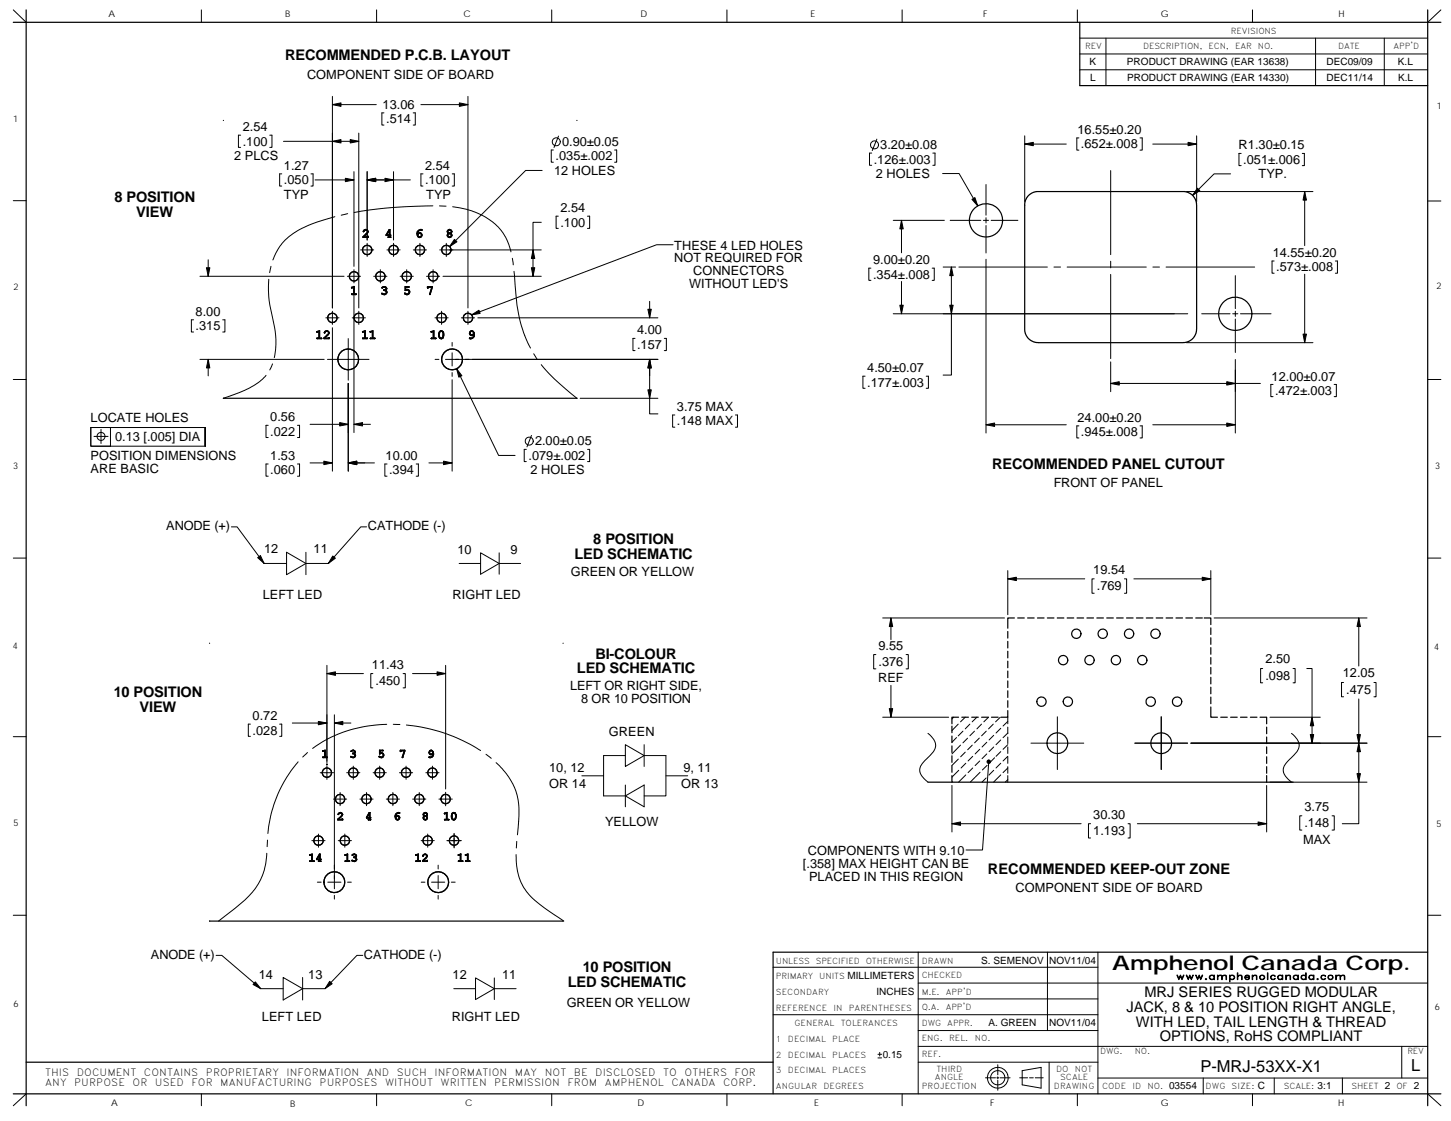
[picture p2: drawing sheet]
<svg xmlns="http://www.w3.org/2000/svg" width="279mm" height="216mm" viewBox="0 0 279 216" stroke-linecap="round" stroke-linejoin="round" font-family="sans-serif">
<g fill="none" stroke="#000" stroke-width=".19">
<path d="M2.6 1.9l2.4 2.4M38.8 1.9v2.4M64 18.6v40.7M72.5 1.9v2.4M90.1 18.6v40.7M106.2 1.9v2.4M140 1.9v2.4M173.7 1.9v2.4M207.5 1.9v2.4M207.9 13.4h67M207.9 10.4h67M207.9 7.3h67"/>
<path d="M213 7.3v9.2M241.2 1.9v2.4M253.3 7.3v9.2M266.6 7.3v9.2M277.5 1.9l-2.6 2.4M2.6 38.7h2.4M46.3 26h-.4v2.4h.4M51.9 26h.5v2.4h-.5M54.3 33.5h-.5v2.3h.5M54.6 27.2h14.5M59.9 33.5h.4v2.3h-.4M60.7 34.6h7.5"/>
<path d="M64 20.2h8.5M68.2 33.1v18.2M69.1 25.6v33.7M70.7 33.1v13.1M73.9 21.7h-.4v2.4h.4M75.8 33.1v13.1M79 34.6h-8.3h3.2M79.6 21.7h.4v2.4h-.4M81 20.2h9.1M81.4 33.5h-.4v2.3h.4M83.4 39.6a85.5 85.5 0 0 0-15.2 1.3M84.6 39.6l1.3 .1"/>
<path d="M87.1 33.5h.4v2.3h-.4M87.2 39.8a13 13 0 0 1 9.8 5.3l.8 1.5 .6 1.9M104.4 32.8h-3.2l-14.6 14.7M106.6 28.9h-.4v2.3h.4M107.5 26.2l-.8 2.2M118.3 28.9h.4v2.3h-.4M167.9 29.5h-.5v2.3h.5M168.8 26.8l-.8 2.2M179.6 29.5h.4v2.3h-.4M181.5 33.4h3.2l3.6 6.3M189.9 35.5v5.9M197.3 26.2v12.7"/>
<path d="M197.3 27.7h8M207.8 26.6h-.5v2.3h.5M213.9 32.9v16.1M219.5 26.6h.4v2.3h-.4M222 27.7h8.4M228.5 36.9h24.3M230.4 26.2v12.7M237 33.5h-3.2l-4.2 4.1M239 29.5h-.4v2.4h.4M250.8 29.5h.4v2.4h-.4M251.2 36.9v10.4M274.9 38.7h2.6"/>
<path d="M38.5 53.2h27.8M40.1 50v3.2M51.8 53.8l-.1 2.9a30 30 0 0 0 1.1 6 14.8 14.8 0 0 1 0 6.2M52.2 51.3l-.3 1.2M64 59.9v2.6M64.5 41.7a22.7 22.7 0 0 0-8.7 3.7 9.9 9.9 0 0 0-3.3 4.7M66.9 53.2h2.5M67 41.1l-1.3 .3M68.2 55.1v28.2M68.2 51.9v2.6M69.1 59.9v2.6M69.4 48.1h2.6"/>
<path d="M70.7 46.9v2.5M72 53.2h2.5M73.2 51.9v2.6M74.5 48.1h2.5M75.8 46.9v2.5M77 53.2h2.6M78.3 51.9v2.6M79.6 48.1h2.5M80.9 46.9v2.5M82.1 53.2h2.6M83.4 51.9v2.6M85 59.9v2.6"/>
<path d="M85.3 53.2h18.9M85.9 46.9v2.5M90.1 59.9v2.6M98.7 49.7l.1 1.3M99 52.3a44.8 44.8 0 0 0 1.3 10.1l.9 2.7 1 1.9M104.2 48.1h-19.5M104.2 42.8h-1.6v10.4M107.5 41.6h-.4v2.4h.4M113.1 41.6h.4v2.4h-.4M125.1 58v3.2M129.6 47.1h-3.2l-35.6 13.5M167.7 51.6h-.4v2.4h.4"/>
<path d="M172 42.4h9.8M173.6 42.4v6.3M173.6 54.2v6.2M179.5 51.6h.4v2.4h-.4M181.6 51.4h2.4M183 42.4h5.9M183.2 51.4v20.8h-1.6M184.6 51.4h17.1M189.4 42.4h1M189.9 41.9v1M189.9 43.4v5.3M189.9 49.9v33.5"/>
<path d="M190.9 42.4h5.1M202.9 51.4h1.3M205.5 51.4h15.2M213.9 50.3v1.3M213.9 52.9v16.2M222 51.4h1.3M224.5 51.4h17.1M237.9 53.1v6.3M237.9 59.9v1M245.3 50.3h-.4v2.3h.4M251.2 52.8v13.2M257.1 50.3h.4v2.3h-.4"/>
<path d="M2.6 73.1h2.4M37.3 61.6h-.4v2.3h.4M38.5 69.2h23.9M40.1 69.2v3.2M42.9 61.6h.4v2.3h-.4M51.2 72.3v.1a11.1 11.1 0 0 1-4.1 2.8l-4.1 1.5M52.5 70.1l-.6 1.1M62.7 61.2h2.6M63.1 69.2h8M64 63.1v27.6M67.1 73.9v16.8M67.1 65.2v8"/>
<path d="M67.8 61.2h2.6M83.8 61.2h2.5M83.8 69.2h.7M87.1 73.1v17.6M87.1 66v.7M87.1 67.9v2.6M87.1 71.8v.7M87.9 71l8.1 16.7h3.2M88.8 61.2h2.6M92 61.2h34.7M102.8 68.1l.6 1.1M104.2 70.2l.2 .2a40.2 40.2 0 0 0 6.7 6.3"/>
<path d="M111.7 76.7h15M122.3 65.2h-.4v2.3h.4M125.1 69.2v10.5h1.6M126.7 69.2h-40.9M127.9 65.2h.4v2.3h-.4M129.9 79.9h-.4v2.4h.4M141.6 79.9h.4v2.4h-.4M166.6 72.5h-.4v2.3h.4M172 60.4h56.7M178.4 72.5h.4v2.3h-.4M213.9 73.9h28.8M213.9 69.7v5.7"/>
<path d="M228.5 66h24.3M231.4 60.4h5.5M237.4 60.4h1M237.9 61.4v6.5M237.9 69.2v14.2M238.9 60.4h5.9M245.1 74h-.4v2.4h.4M256.9 74h.4v2.4h-.4M274.9 73.1h2.6M17.5 82.3h22v3.6h-22zM17.5 82.3v3.6h3.8v-3.6M18.1 84.1h2.7"/>
<path d="M19.5 82.7v2.7M51.6 81.9h-.4v2.4h.4M51.6 89.4h-.4v2.3h.4M57.3 81.9h.4v2.4h-.4M57.3 89.4h.4v2.3h-.4M59.7 81.7h7.4M59.7 89.2h4.3M67.1 89.2h5M68.2 81.7h3.1M74.5 89.4h-.4v2.3h.4M80.1 89.4h.5v2.3h-.5M82.6 89.2h4.5"/>
<path d="M101.3 86.6h-.4v2.3h.4M102.3 83.9l-.8 2.2M113.1 86.6h.4v2.3h-.4M189.9 81.8h15.4M207.8 82h-.5v2.3h.5M219.5 82h.4v2.3h-.4M222 81.8h15.9M2.6 107.5h2.4M44.6 101.5h1.1l5.2 7h4.3M58.9 106.4v4.3M70.6 101.5h-1.1l-6.3 7h-4.3l-3.7 2.2v-4.3l3.7 2.1M88.4 108.5h4.1"/>
<path d="M96.1 108.5l-3.6-2v4.1l3.6-2.1h4.1M96.1 106.5v4.1M170 119h23.4M171.6 119v4.2M194.1 109.9v8.5M194.1 111.5h14.8M210.7 111.5h-.4v2.8h.4M216.5 111.5h.4v2.8h-.4M218.3 111.5h14.9M233.2 109.9v8.5M233.8 119h29.4M261.6 119v9.3"/>
<path d="M274.9 107.5h2.6M48.2 139.5h-.4v2.3h.4M53.8 139.5h.5v2.3h-.5M56.3 139.3h6.6M62.9 128.1v18.8M62.9 129.7h7.1M64.4 137.7v33.5M64.4 139.3h3.2M71.8 129.7h-.4v2.8h.4M74.5 139.5a24.6 24.6 0 0 0-14.3 4.6M75.7 139.5h1.3M77.6 129.7h.4v2.8h-.4"/>
<path d="M78.3 139.6a32 32 0 0 1 14.2 4.9M79.4 129.7h6.4M85.8 128.1v23.9M168.7 126.1h-.5v2.7h.5M170 138.1h12.7M171.6 132v6.1M174.5 126.1h.4v2.7h-.4M183.6 138.1l-.3 .4M184.5 139.5l-1.2 1.2M185.9 138.1l-.9 .9M186.8 139.5l-.9 .9M188.1 138.1l-.9 .9"/>
<path d="M189 139.5l-.9 .9M190.4 138.1l-1 .9M191.3 139.5l-.9 .9M192.6 138.1l-.9 .9M194.1 138.1v1.3M194.1 138.9l-1 .9M203.6 138v10.2M223.6 138v10.2M243.1 128.8h-.4v2.7h.4M244.5 138.1h9.7M249 128.8h.4v2.7h-.4M251.6 128.8h1v14.3"/>
<path d="M258.7 131.4h-.4v2.8h.4M261.6 134.6v24h-3.1M264.6 131.4h.4v2.8h-.4M2.6 141.9h2.4M57.4 146.7a24.4 24.4 0 0 0-5.4 11l-.4 2.8M59.2 144.9l-.9 .9M61.7 148.8h2.5M62.9 147.2h.1M62.9 147.2l.1 .1M62.9 147.2v.1M62.9 147.5v2.6M63 147.2l-.1 .1"/>
<path d="M64.2 153.9h2.6M65.5 152.6v2.6M66.8 148.8h2.5M68 147.6v2.5M69.3 153.9h2.5M70.6 152.6v2.6M71.8 148.8h2.6M73.1 147.6v2.5M74.4 153.9h2.5M75.6 152.6v2.6M76.9 148.8h2.6M78.2 147.6v2.5"/>
<path d="M79.5 153.9h2.5M80.7 152.6v2.6M82 148.8h2.5M83.3 147.6v2.5M84.5 153.9h2.6M85.8 152.6v2.6M93.6 145.3l1 .7M95.5 146.9a12 12 0 0 1 4.4 10.2l-.3 3.7M112 149.4h4.2M120.4 151.2v4.2M120.4 153.3l3.6-2.1v4.2zM120.4 145.5h-4.2v7.8h4.2"/>
<path d="M124 145.5l-3.6-2.1v4.2l3.6-2.1h4.2v7.8h-4.2M124 143.4v4.2M128.2 149.4h4.2M178.7 141.2a2.88 2.88 0 0 1 1.5 2.5l-.2 .6-.4 .7-1.8 1.8a1.89 1.89 0 0 0-.7 1.9 3.4 3.4 0 0 0 1.6 1.9M183.3 151.3v8.9M183.3 158.6h24.9M184.2 142l-.9 1M184.5 146.2l-1.2 1.2M184.6 148.4l-1.3 1.3M185 143.5l-1.7 1.7M185.4 140.8l-.9 .9M185.9 144.9l-.9 .9"/>
<path d="M186 149.2l-1.4 1.4M186 147l-.9 .9M186.3 142.2l-.9 .9M187.2 143.5l-.9 .9M187.3 147.9l-.9 .9M187.3 145.7l-.9 .9M187.6 140.8l-.8 .9M187.7 149.7l-.9 .9M188.6 142.2l-.9 .9M188.7 146.6l-.9 .8M188.7 144.3l-.9 .9M188.7 148.7l-.9 .9"/>
<path d="M189.9 149.8l-.8 .8M189.9 140.8l-.9 .9M190 145.2l-.9 .9M190 143l-.9 .9M190.1 147.4l-.9 .9M190.4 146.7l-1.2 17h-3.2M191.3 148.4l-.9 .9M191.3 143.9l-.8 .9M191.3 141.6l-.8 .9M191.5 145.9l-.9 1M192.7 149.2l-1.4 1.4M192.7 144.8l-.9 .9"/>
<path d="M192.7 147l-.9 .9M192.7 142.5l-.9 .9M192.7 140.3l-.9 .9M194.1 149.4v1.2M194.1 140v1.3M194.1 141.9v1.3M194.1 143.8v1.3M194.1 145.8v1.2M194.1 147.7v1.2M194.1 147.9l-1 .9M194.1 150.2l-.5 .4M194.1 143.4l-1 .9"/>
<path d="M194.1 145.7l-1 .9M194.1 141.2l-1 .9M198.5 143.1h10.2M210 158.6h-.4v2.8h.4M217.2 158.6h.4v2.8h-.4M218.5 143.1h10.2M219 158.6h24.9M229.3 143.1h33.9M243.9 151.3v8.9M244.5 150.6h18.7M248.7 141.2a2.89 2.89 0 0 1 1.5 2.4 3.4 3.4 0 0 1-1.6 2.4 3.6 3.6 0 0 0-1.5 2v.5a3.1 3.1 0 0 0 1.6 2.1M250.7 157.1h-.4v2.8h.4"/>
<path d="M256.5 157.1h.4v2.8h-.4M274.9 141.9h2.6M2.6 176.3h2.4M51.4 164.3a12 12 0 0 1-4.5 9.3l-4.8 3.8M51.5 161.8l-.1 1.3M60 161.9h2.6M61.1 169.9h.7M61.3 160.6v2.6M63.1 169.9h2.6M64.4 172.4v.8M65.1 161.9h2.6M66.4 160.6v2.6"/>
<path d="M66.9 169.9h.7M81.1 161.9h2.5M81.1 169.9h.7M82.4 160.6v2.6M83.1 169.9h2.5M84.4 166.6v.8M84.4 168.6v2.6M84.4 172.4v.8M86 161.9h2.8M86.9 169.9h.8M87.4 160.5v2.8M99.4 164.6a10.4 10.4 0 0 0 3.6 8.8l1.9 1.5 3.7 2.5"/>
<path d="M99.5 162.1l-.1 1.2M274.9 176.3h2.6M41.6 184h1.1l7.5 6.4h4.3M58.3 188.3v4.3M69.8 184h-1.1l-6.1 6.4h-4.3l-3.8 2.2v-4.3l3.8 2.1M87.4 190.4h4.2M95.2 190.4l-3.6-2.1v4.2l3.6-2.1h4.2M95.2 188.3v4.2M148.9 195.4h62.5M148.9 186.3h62.5M176.8 198.5h34.6M176.8 189.3h98.1"/>
<path d="M176.8 192.4h34.6M176.8 183.4v27.3M201.7 183.4v15.1M211.4 183.4v27.3M5 210.7l-2.4 2.3M38.8 210.7v2.3M72.5 210.7v2.3M106.2 210.7v2.3M140 210.7v2.3M169.1 203.8h.7M169.1 203.1h.7M169.4 202.7v.7"/>
<path d="M173.7 210.7v2.3M176.8 201.5h98.1M176.8 204.6h34.6M189.8 207.6h1.9M191.9 207.6h.4M192.1 208v2M192.1 205.1v1.9M192.1 207.4v.4M192.6 207.6h1.9M196.3 207.6h1.6M196.8 206.2l3.7-.6v4l-3.7-.7zM198.2 207.6h.8"/>
<path d="M199.3 207.6h1.6M202 204.6v6.1M207.5 210.7v2.3M211.4 207.6h63.5M231.7 207.6v3.1M241.2 210.7v2.3M245.4 207.6v3.1M258.5 207.6v3.1M269.9 201.5v6.1M274.9 210.7l2.6 2.3"/>
<circle cx="107.1" cy="27.3" r=".77"/>
<circle cx="168.4" cy="27.9" r=".77"/>
<circle cx="19.5" cy="84.1" r=".78"/>
<circle cx="101.9" cy="85" r=".77"/>
<circle cx="192.1" cy="207.6" r="1.38"/>
<circle cx="192.1" cy="207.6" r="2"/>
</g>
<g fill="none" stroke="#000" stroke-width=".23">
<path d="M2.6 4.3h274.9M5 1.9v211.1M207.9 4.3v12.2h67M274.9 1.9v211.1M43 23.2h.1M111.1 23.2h.1M197.9 37.8l.6-.5 1.1-.4h28.5l.7 .2 .7 .4 .7 1 .2 1v23.9l-.1 .8-.5 .8-1 .8-1 .2h-28.2l-.7-.2-.7-.4-.5-.6-.4-1.1v-24.5l.2-.7zM67.7 55.4h.1M67.7 55.4v.1M67.7 56.7h.9M67.7 56.7h.1M67.7 55.4l.5-.2v1.4h.3"/>
<path d="M67.8 55.4h-.1M67.8 55.4l.3-.1v1.3M67.8 55.4l-.1 .1M68.1 55.3l-.4 .2M68.1 55.3h.1M68.1 55.3v1.3M68.1 56.6l-.4 .1M68.2 55.2h.1M68.2 55.2l-.5 .2M68.2 56.6l.4 .1M68.2 56.6h.1M68.2 55.2v1.4"/>
<path d="M68.5 56.6v.1M68.5 56.6h.1M68.6 56.7h-.1M68.6 56.7h.1M69.9 45.6h.1M69.9 45.6v.1h1M70 44.6h.1M70 45.6h.8M70 45.6h.1M70 44.6l.1-.3 .3-.1 .4 .1 .1 .3-.3 .5M70.4 44.2l-.3 .1-.1 .3M70.4 44.2l.4 .1 .1 .3"/>
<path d="M70.4 44.3h.1M70.4 44.2h.1M70.4 44.3l-.4 .3M70.4 44.3l.3 .1 .1 .2M70.5 45l-.6 .7h1M70.5 45h.1M70.6 45.1h.1M70.6 45.1l-.6 .5M70.8 45.6h.1M70.8 44.6l-.3 .4M70.8 44.6h.1M70.8 44.6l-.9 1"/>
<path d="M70.8 45.5h.1M70.8 45.5v.1M70.8 45.5l.1 .1M70.9 45.6v.1M70.9 45.6h.1M70.9 44.6l-.3 .5M70.9 44.6h.1M73.5 56.5v.1M73.5 56.5h.1M73.5 56.6h.1M73.5 56.6l.5 .1M73.6 55.4v.1"/>
<path d="M73.6 55.4h.1M73.6 56.5l.4 .1M73.6 55.5h.1M73.6 56.5h-.1M73.7 55.3l-.1 .1M73.7 55.4l-.1 .1M73.7 55.4h.1M73.7 55.3h.1M73.9 55.9h.1M74 55.9h.1M74 55.9l.2 .1 .2 .3M74 56.6h.1"/>
<path d="M74 56.7h.1M74 55.2l-.3 .1M74 55.2h.1M74 55.2l-.4 .1v.2a.38 .38 0 0 1 .5-.2 .38 .38 0 0 1 .2 .5h-.3M74 55.2l.3 .1 .2 .3M74 55.3l-.3 .1M74 55.3h.1M74 55.3l.4 .3M74.1 55.8l-.2 .1M74.2 55.9h.1M74.2 55.9l.3 .4M74.4 45.2v.1"/>
<path d="M74.4 45.2l.6-1h.1v1M74.4 45.2h.1M74.4 55.6h.1M74.4 55.6l-.4 .2M74.4 45.3h.6v.3M74.4 56.3h.1M74.4 56.3l-.1 .2-.3 .1M74.5 55.6h.1M74.5 55.6l-.3 .3M74.5 55.6l-.3 .3a.47 .47 0 0 1 .1 .8 .47 .47 0 0 1-.8-.2 .47 .47 0 0 0 .6 .1 .47 .47 0 0 0 .3-.5l-.5-.2M74.5 56.3l-.2 .3-.3 .1M74.5 56.3h.1"/>
<path d="M74.7 45.7h.5M74.7 45.7h.1M75 44.3l-.5 .9h.5M75 44.3v.9M75 45.6l-.3 .1M75.1 45.2h.1M75.1 45.2l.1 .1M75.2 45.2h.1M75.2 45.2l-.1-1h-.1l-.6 1.1M75.2 45.2v.1M75.2 45.6v.1M75.2 45.3h-.1v.3h.1"/>
<path d="M75.2 45.3h.1M75.2 45.7h.1M77.9 56.5l.1 .1M77.9 56.5h.1M78 56.6l.1 .1M78 56.5h-.1M78 56.5h.1M78 56.6h.1M78 56.5v.1M78 56.5l.4 .1M78 55.9h.1M78.1 55.9h.1"/>
<path d="M78.1 55.3v.6M78.1 55.9a.43 .43 0 0 1 .6 .2 .43 .43 0 0 1-.2 .6 .43 .43 0 0 1-.5-.2M78.1 55.9a.5 .5 0 0 1 .8 .4 .5 .5 0 0 1-.8 .4M78.1 56.7h.3M78.1 56.7h.1M78.1 55.3h.6M78.4 56.7h.1M78.4 56.6h.1M78.4 55.8l-.3 .1M78.4 55.8h.1M78.4 55.8l.3 .1 .1 .3M78.4 55.8l.4 .1 .1 .3"/>
<path d="M78.7 55.3h-.6v.6M78.7 55.3h.1M78.7 55.2h-.7v.7M78.7 55.3l-.7-.1 .1 .7M78.8 56.2h.1M78.8 56.2l-.1 .3-.3 .1M78.9 56.2a.5 .5 0 0 1-.5 .5M78.9 56.2h.1M80.3 45h.1M80.3 45l.1 .4M80.4 44.6h.1M80.4 44.6l-.1 .4"/>
<path d="M80.4 45.4h.1M80.4 45.4l.4 .3M80.4 44.9h.1M80.4 45.1h.1M80.4 45.1l.2-.2h.4l.2 .4M80.4 44.9v.2M80.4 45.2l.2 .4 .2 .1M80.6 45l-.1 .2M80.6 45h.1M80.6 45l-.2 .2M80.8 45.7h.1M80.8 44.8h.1"/>
<path d="M80.8 44.9l.4 .4M80.8 44.8l.4 .2v.3M80.8 44.9l-.2 .1M80.8 44.9h.1M80.8 44.8l-.4 .3M81 44.3a.64 .64 0 0 0-.6 .6M81 44.2h.1M81 44.3h.1M81 44.2h.2M81 44.2l-.3 .1-.3 .3M81 44.3h.2M81.2 45.3l-.1 .2-.3 .2"/>
<path d="M81.2 45.3h.1M81.2 44.3h.1M81.2 44.2h.1M81.2 44.2v.1M81.2 45.3l-.2 .4h-.3l-.3-.3M81.2 45.3l-.1 .3-.3 .1M81.2 44.3a.57 .57 0 0 0-.8 .6M82.3 55.4l.1 .1M82.3 55.4h.1M82.4 55.5h.1M82.4 55.4v.1M82.4 55.4v-.1h.7l-.4 1.3"/>
<path d="M82.4 55.4h.1M82.7 56.6v.1M82.7 56.7h.1M82.8 56.7h.1M83.1 55.3v.1M83.1 55.4h.1M83.1 55.4l-.4 1.2M83.2 55.3h-.8v.1M83.2 55.4l-.5 1.3M83.2 55.4h.1M83.2 55.2v.2M83.2 55.2h-.9v.2"/>
<path d="M83.2 55.2l-.4 1.5M83.3 55.2h-1v.2M86.1 44.6h.1M86.1 45.3h.1M86.1 45.3l.1 .3 .4 .1M86.1 44.6l.1 .2M86.2 44.8h.1M86.2 44.8l.2 .1M86.2 44.6h.1M86.2 45.3l.1 .3 .3 .1M86.2 45.3h.1M86.2 44.6l.4 .3"/>
<path d="M86.4 44.9h.1M86.4 44.9l-.3 .4M86.6 45l-.3 .1-.1 .2M86.6 44.3l-.3 .1-.1 .2M86.6 45.7h.1M86.6 44.9h.1M86.6 44.2h.1M86.6 44.3h.1M86.6 45h.1M86.6 45l.2 .1 .1 .2M86.6 44.2l.3 .1 .1 .3M86.6 44.2l-.3 .1-.2 .3"/>
<path d="M86.6 44.3a.3 .3 0 0 1 .3 .3 .3 .3 0 0 1-.3 .3M86.8 44.9h.1M86.8 44.9l.2 .4M86.9 45.3h.1M86.9 45.3l-.1 .2-.2 .2M86.9 44.6l-.3 .3M86.9 44.8h.1M86.9 44.8l-.1 .1M87 44.6h.1M87 45.3h.1M87 45.3l-.2 .3-.2 .1M87 44.6a.42 .42 0 0 0-.6-.4 .42 .42 0 0 0 0 .7 .43 .43 0 0 0-.2 .7 .43 .43 0 0 0 .7 0 .43 .43 0 0 0-.1-.7l.1-.1"/>
<path d="M87 44.6l-.1 .2M61 63.9h.1M61 65.2h.1M61 65.2h.9M61.1 63.9l.4-.2v1.4M61.1 63.9h-.1M61.1 63.9l.3-.1v1.3h-.3M61.1 65.1l-.1 .1M61.4 63.8v1.3h-.3M61.4 63.8h.1M61.4 63.8l-.3 .1M61.5 65.1h.1"/>
<path d="M61.5 65.1l.4 .1M61.6 63.7l-.5 .2M61.9 65.1h.1M61.9 65.2h.1M62.4 65.1v.1h1M62.4 65.1h.1M62.4 64.1h.1M62.5 64.1h.1M62.5 65.1h.1M62.6 64.1h-.1M62.9 63.8l-.4 .3a.44 .44 0 0 1 .5-.4 .44 .44 0 0 1 .3 .6l-.2 .3M62.9 63.8l.2 .1 .2 .2"/>
<path d="M62.9 63.8l-.4 .3M62.9 63.8h.1M62.9 63.7l.4 .2 .1 .2M62.9 63.7h.1M62.9 63.7l-.2 .1-.3 .3M63 64.5l-.6 .6M63 64.5h.1M63.1 64.6l-.6 .5M63.1 64.6h.1M63.3 65.1h-.8M63.3 65.1h.1M63.3 64.1l-.3 .4"/>
<path d="M63.3 64.1h.1M63.3 65l.1 .1M63.3 65h.1M63.3 65v.1M63.4 64.1l-.3 .5M63.4 65.1v.1h-1v-.1M63.4 65.1h.1M63.4 64.1h.1M69.8 63.9h.1M69.8 65.2h.1M69.9 63.9l.4-.2v1.4M69.9 63.9h-.1"/>
<path d="M69.9 63.9l.3-.1v1.3M69.9 65.2h.8M69.9 63.9h.1M70.2 63.8l-.3 .1M70.2 63.8h.1M70.2 63.8v1.3M70.3 65.1l-.5 .1M70.3 63.7v1.4M70.4 63.7l-.5 .2M70.7 65.1v.1M70.7 65.1h-.4M70.7 65.2h-.8"/>
<path d="M70.7 65.2h.1M71.3 63.9h.1M71.3 65.2h.9M71.3 65.2h.1M71.3 63.9l.5-.2v1.4h.3M71.4 63.9l.3-.1v1.3M71.4 63.9h-.1M71.7 63.8h.1M71.7 63.8l-.3 .1M71.7 63.8v1.3M71.7 65.1l-.4 .1M71.8 63.7v1.4h.4"/>
<path d="M71.8 63.7l-.5 .2M72.1 65.1l.1 .1M72.2 65.2h.1M83 63.9h.1M83 65.2h.1M83.1 63.9h.1M83.1 63.9l.4-.2v1.4h.4M83.1 63.9h-.1M83.4 63.8v1.3v-1.3l-.4 .1M83.4 63.8l-.3 .1M83.4 63.8h.1M83.5 65.1l-.5 .1"/>
<path d="M83.5 65.1l.4 .1M83.5 65.1h.1M83.5 63.7v1.4M83.6 63.7l-.5 .2M83.9 65.1v.1M83.9 65.1h.1M83.9 65.2h-.9M83.9 65.2h.1M84.5 64.6v.2M84.5 64.3v.3M84.5 64.6h.1M84.5 64.3h.1"/>
<path d="M84.5 64.8l.2 .3M84.5 64.8h.1M84.6 64.4l.1 .6M84.6 64.4h.1M84.6 63.9l-.1 .4M84.6 63.9h.1M84.6 63.9l-.1 .7M84.7 65.1l.3 .1M84.7 65.1h.1M84.7 65l.3 .2M84.7 65h.1M84.7 65l.1 .1"/>
<path d="M84.8 65.1h.1M84.8 65.1l.2 .1M85 63.7l-.4 .2M85 63.7l.3 .1M85 65.2h.1M85 63.8h.1M85 63.8l.2 .1M85 63.8l-.3 .2-.1 .4M85 63.7h.1M85.1 63.8h.1M85.1 63.8l.1 .1M85.2 63.9l.1 .5"/>
<path d="M85.2 63.9h.1M85.2 63.9l.1 .7M85.3 63.8l.1 .3M85.3 63.8h.1M85.3 63.8l.1 .5M85.3 65.1l-.3 .1M85.3 65.1h.1M85.3 64.6h.1M85.3 64.4h.1M85.3 64.4v.2M85.3 64.6v.3l-.3 .3M85.4 64.1v.2"/>
<path d="M85.4 64.1h.1M85.4 64.6l-.1 .5M85.4 64.3v.3M85.4 64.6h.1M85.4 64.3h.1M85.4 64.3l-.1 .8M90.4 64.2l.1 .3 .3 .1M90.4 65.2h.1M90.4 64.2h.1M90.4 65.2h.2M90.5 65.1l.1 .1M90.5 65.1l-.1 .1"/>
<path d="M90.5 64.2l.1 .3h.2M90.5 64.2h.1M90.6 65.2h.1M90.8 64.5h.1M90.8 63.7l-.2 .1-.2 .4M90.8 63.7l.4 .3M90.8 63.8l-.3 .4M90.8 63.8l.3 .1 .1 .3M90.8 63.7h.1M90.8 64.6h.1M90.8 63.8h.1M90.9 65.2h-.3"/>
<path d="M90.9 65.2h.1M91.1 64.4l-.3 .1M91.1 64.4h.1M91.2 64.2l-.1 .2M91.2 64.2h.1M91.2 64.4v.1M91.2 64.5v-.1l-.2 .2a.44 .44 0 0 1-.6-.3 .44 .44 0 0 1 .3-.5 .44 .44 0 0 1 .5 .2 .79 .79 0 0 1-.6 1.2M91.2 64.5a.66 .66 0 0 1-.8 .6v.1M91.2 64.4l-.4 .2M91.2 64.5h.1M91.2 64.4h.1M91.2 64.5a.61 .61 0 0 1-.6 .7"/>
<path d="M91.2 64l.1 .5M91.2 64h.1M91.3 64.8l-.4 .4M91.3 64.8h.1M91.3 64.5v.3M91.3 64.5h.1M111.1 76.7h-68.1M195.3 119h-1.2v2M196 119h1.2M197.9 119h1.2M199.8 119h1.2M201.7 119h1.2"/>
<path d="M203.6 119h1.3M205.5 119h1.3M207.4 119h1.3M209.3 119h1.3M211.2 119h1.3M213.1 119h1.3M215 119h1.3M216.9 119h1.3M218.8 119h1.3M220.7 119h1.3M222.6 119h1.3M224.5 119h1.3"/>
<path d="M226.4 119h1.3M228.3 119h1.3M230.3 119h1.2M231.9 119h1.3v1.3M40.3 123.9h.1M108.4 123.9h.1M183.3 139.8v1.3M184.6 138.1h-1.3v1.3M185.2 138.1h1.3M187.1 138.1h1.3M189 138.1h1.3M190.9 138.1h1.3"/>
<path d="M194.1 121.6v1.3M194.1 123.5v1.3M194.1 125.4v1.3M194.1 127.3v1.3M194.1 129.2v1.3M194.1 131.1v1.3M194.1 133.1v1.2M194.1 135v1.2M194.1 136.9v1.2h-1.3M233.2 136.2v1.9h1.2M233.2 120.9v1.3M233.2 122.8v1.3"/>
<path d="M233.2 124.7v1.3M233.2 126.6v1.3M233.2 128.5v1.3M233.2 130.5v1.2M233.2 132.4v1.2M233.2 134.3v1.2M235.1 138.1h1.2M237 138.1h1.2M238.9 138.1h1.2M240.8 138.1h1.2M242.6 138.1h1.3v1.3M62.1 144.7h.1"/>
<path d="M62.1 145.9h.1M62.1 145.9h.8M62.2 144.7h-.1M62.2 144.6l.4-.1v1.3M62.2 144.6h.1M62.2 144.6l-.1 .1M62.5 144.6h.1M62.5 144.6v1.2l-.4 .1M62.5 144.6l-.3 .1M62.6 145.8h.3M62.6 145.8l.4 .1M62.9 145.8l.1 .1"/>
<path d="M63 145.9h.1M63 145.9h-.1M65.1 157.8v.1h.9v-.1M65.1 157.8h.1M65.1 156.8l.1 .1M65.1 156.8h.1M65.2 157.8h.1M65.2 156.9h-.1a.44 .44 0 0 1 .5-.4 .44 .44 0 0 1 .4 .4l-.8 .9M65.2 156.8h.1M65.2 156.8v.1M65.5 156.5l.4 .1 .1 .3M65.5 156.5l-.4 .3"/>
<path d="M65.5 156.5h.1M65.6 156.6l.3 .3M65.6 156.6l-.4 .2M65.6 156.6h.1M65.6 157.2l.1 .1M65.6 157.2l-.5 .6M65.7 157.3l-.5 .5M65.9 157.8h-.7M65.9 156.9l-.8 .9M65.9 156.9h.1M65.9 156.9l-.3 .3M65.9 157.8h.1"/>
<path d="M65.9 157.7v.1M65.9 157.7l.1 .1M65.9 157.7h.1M66 156.9l-.3 .4M66 157.8h.1M66 156.9h.1M67.5 145.7l.1 .1M67.6 145.7h-.1M67.6 145.8l.4 .1M67.6 145.7l.4 .1M67.6 145.7h.1M67.6 145.8h.1"/>
<path d="M67.6 144.7h.1M67.7 144.6h.1M67.7 144.6l-.1 .1M67.9 145.1l.1 .1M68 145.2h.2l.2 .3M68 145.9h.1M68 145.8h.1M68 144.6l.3 .2M68 144.6l-.4 .1M68 144.5h.1M68 144.6h.1M68 144.5l-.3 .1"/>
<path d="M68 144.5l-.4 .2a.37 .37 0 0 1 .4-.1 .37 .37 0 0 1 .3 .4l-.3 .1 .3-.3M68 144.5l.3 .1 .1 .2M68.1 145.1h-.2M68.2 145.1l.3 .4M68.2 145.1h.1M68.4 145.5l-.1 .2-.3 .1M68.4 145.5h.1M68.4 144.8l-.2 .3M68.4 144.8l-.2 .3 .1 .1a.42 .42 0 0 1 .1 .5 .42 .42 0 0 1-.4 .2l-.5-.2a.55 .55 0 0 0 .9-.2l-.2-.3-.3-.1M68.4 144.8h-.1M68.5 145.5l-.2 .3-.3 .1M68.5 145.5h.1"/>
<path d="M70.6 157.4v.1h.5v.3M70.6 157.4l.5-.9h.1v1h.1M70.6 157.4h.1M70.7 157.5h.5M70.7 157.5l.4-.9v.9M70.9 157.9h.4M70.9 157.9h.1M71.1 156.6v.9M71.1 156.6l-.4 .9M71.1 156.6h.1M71.2 157.8l-.3 .1M71.3 157.5h.1"/>
<path d="M71.3 157.5h-.1v.3h.1M71.4 157.5h-.2v.3l.2 .1M71.4 157.9h-.1M71.4 157.9h.1M71.4 157.5h.1M73 145.7v.1M73 145.7h.1M73 145.8l.2 .1M73 145.8h.1M73.1 145.7l.3 .1M73.1 145.1v.1M73.1 145.1h.1"/>
<path d="M73.1 145.2h.1M73.2 145.1h.1M73.2 145.2h-.1M73.2 145.2h.1M73.2 145.9h.2M73.2 145.9h.1M73.4 145.8h.1M73.4 145.9h.1M73.5 145.1l-.3 .1M73.5 145.1h.1M73.5 145.1l.2 .1 .1 .2M73.5 145l.3 .2 .1 .2"/>
<path d="M73.5 145h.1M73.5 145l-.3 .1M73.5 145a.47 .47 0 0 1 .3 .7 .47 .47 0 0 1-.8 0 .42 .42 0 0 0 .7 0 .42 .42 0 0 0-.1-.6l-.5 .1M73.7 144.6h-.5v.5M73.7 144.6h.1M73.8 144.5l-.1 .1M73.8 144.5h-.7v.6M73.8 144.5h.1M73.8 145.4h.1M73.8 145.4l-.1 .3-.3 .1M73.9 145.4a.44 .44 0 0 1-.5 .5M73.9 145.4h.1"/>
<path d="M76.1 157.2h.1M76.1 157.2l.1 .4M76.2 156.9h.1M76.2 157.6h.1M76.2 157.6l.4 .3M76.2 156.9l-.1 .3M76.2 157.2v.1M76.2 157.2h.1M76.2 157.3h.1M76.2 157.5l.1 .2 .3 .1M76.2 157.5h.1M76.3 156.7l.5-.2 .2 .1a.63 .63 0 0 0-.8 .7l.2-.2a.41 .41 0 0 1 .5 .2 .41 .41 0 0 1-.2 .6 .41 .41 0 0 1-.5-.3l-.1-.4z"/>
<path d="M76.3 157.2h.1M76.3 157.2l-.1 .3M76.3 157.2h.4l.2 .3M76.6 157.8h.1M76.6 157.9h.1M76.6 157.1h.1M76.6 157.1l-.4 .2M76.6 157.1l.3 .1 .1 .3M76.6 157.1l.3 .4M76.8 156.6a.6 .6 0 0 0-.6 .6M76.8 156.6h.1M76.8 156.5h.1"/>
<path d="M76.8 156.5l-.4 .1-.2 .3M76.8 156.5l.2 .1h-.2M76.9 157.5h.1M76.9 157.5l-.1 .2-.2 .1M77 157.5h.1M77 157.5l-.2 .3-.2 .1M77.1 144.7h.1M77.1 144.7v-.2h.8l-.3 1.3M77.2 144.7h.1M77.2 144.7l.7-.1-.4 1.2M77.5 145.8h.1M77.5 145.9h.1"/>
<path d="M77.5 145.8v.1M77.6 145.8h.1M77.6 145.8l-.1 .1M77.9 144.6l-.4 1.2M77.9 144.6h.1M77.9 144.7l.1-.2h-.9v.2M77.9 144.7h.1M77.9 144.7l-.3 1.1M81.5 157.5h.1M81.5 156.9l.1 .2M81.5 157.5l.1 .3 .3 .1M81.5 156.9h.1"/>
<path d="M81.6 157.1h.1M81.6 157.1l.1 .1M81.6 157.5l.1 .3h.2M81.6 156.9h.1M81.6 157.5h.1M81.6 156.9a.32 .32 0 0 1 .3-.3 .32 .32 0 0 1 .3 .3M81.6 157.5a.32 .32 0 0 1 .3-.3 .32 .32 0 0 1 .3 .3M81.6 156.9l.1 .2h.2M81.7 157.2h.1M81.7 157.2l-.2 .3M81.9 156.6h.1M81.9 157.9h.1"/>
<path d="M81.9 156.5l.3 .1 .1 .3M81.9 156.5h.1M81.9 157.8h.1M81.9 156.5l-.3 .1-.1 .3M81.9 156.6l-.3 .3M81.9 156.6h.2l.1 .3M81.9 157.1h.1M81.9 157.2l.3 .3M81.9 157.2l-.3 .1v.2M81.9 157.2h.1M82.1 157.2l.2 .3M82.1 157.2h.1"/>
<path d="M82.2 156.9h.1M82.2 157.5l-.1 .2-.2 .1M82.2 156.9l-.1 .2h-.2M82.2 157.1h.1M82.2 157.1l-.1 .1M82.3 157.5h.1M82.3 156.9a.39 .39 0 0 0-.6-.4 .39 .39 0 0 0 0 .7 .39 .39 0 0 0-.1 .6 .39 .39 0 0 0 .6 0 .39 .39 0 0 0-.1-.6l.1-.1M82.3 156.9l-.1 .2M82.3 157.5l-.2 .3-.2 .1M82.3 156.9h.1M82.6 144.9l.1 .3 .3 .2M82.6 144.9h.1"/>
<path d="M82.6 145.8v.1M82.6 145.8l.1 .1M82.6 145.9h.2M82.7 145.8h.1M82.7 145.8h-.1M82.7 144.9a.33 .33 0 0 1 .3-.3 .33 .33 0 0 1 .4 .3M82.7 144.9h.1M82.7 144.9l.3 .4M82.8 145.9h.1M82.8 145.8h.1M83 145.4h.1M83 145.3h.1"/>
<path d="M83 144.5l.4 .3M83 144.5h.1M83 144.5l-.3 .1-.1 .3M83 144.6l.4 .3M83.1 145.9h-.3M83.1 145.9h.1M83.3 145.1h.1M83.3 145.1l-.3 .2M83.4 144.9h.1M83.4 144.9l-.1 .2M83.4 145.1v.1M83.4 145.2v-.1l-.2 .2a.4 .4 0 0 1-.6-.2 .4 .4 0 0 1 .3-.5 .4 .4 0 0 1 .5 .2 .65 .65 0 0 1 0 .8 .65 .65 0 0 1-.8 .2h.2"/>
<path d="M83.4 145.1l-.4 .3M83.4 145.1h.1M83.4 145.2h.1M83.4 145.2a.57 .57 0 0 1-.6 .6M83.4 144.8l.1 .4M83.4 144.8h.1M83.4 145.5l-.3 .4M83.4 145.5h.1M83.5 145.2l-.1 .3M83.5 145.2h.1M85.6 156.7h.1M85.6 157.9h.8"/>
<path d="M85.6 157.9h.1M85.6 156.6v.1M85.6 156.6l.5-.1v1.3M85.7 156.7l.3-.1v1.2M86 156.6h.1M86 156.6l-.3 .1M86 156.6v1.2M86 157.8l-.4 .1M86.1 156.5h.1M86.1 157.8h.3M86.1 156.5v1.3M86.1 156.5l-.5 .1"/>
<path d="M86.4 157.8v.1M86.4 157.9h.1M86.9 157.3l.1 .2M86.9 157.1v.2M86.9 157.3h.1M86.9 157.1h.1M87 157.5l.1 .3M87 157.5h.1M87 157.1v.2M87 157.3l.1 .4M87.1 156.6h.1M87.1 156.6l-.2 .5"/>
<path d="M87.1 157.8l.3 .1M87.1 157.8h.1M87.1 157.7l.3 .1M87.1 157.7h.1M87.1 157.7l.1 .1M87.2 157.8h.1M87.2 157.8h.2M87.4 156.6l.2 .1M87.4 156.6l-.3 .2-.1 .3M87.4 156.6h.1M87.4 157.8h.1M87.4 156.5l.3 .1"/>
<path d="M87.4 156.5h.1M87.4 157.9h.1M87.4 156.5l-.3 .1M87.5 156.6l.1 .1M87.6 156.7h.1M87.6 156.7l.1 .4M87.7 156.6l.1 .3M87.7 156.6h.1M87.7 157.8l-.3 .1M87.7 157.8h.1M87.7 157.3h.1M87.7 157.1h.1"/>
<path d="M87.7 157.1v.2M87.7 157.3v.3l-.3 .2M87.8 156.9v.2M87.8 156.9h.1M87.8 157.3l-.1 .5M87.8 157.1v.2M87.8 157.3h.1M87.8 157.1h.1M178.7 150.6h4.6M183.3 141.8v1.2M183.3 143.7v1.2M183.3 145.6v1.2"/>
<path d="M183.3 147.5v1.2M183.3 149.4v1.2h60.6M243.9 150.6h5.1M243.9 149.4v1.2M243.9 140v1.3M243.9 141.9v1.3M243.9 143.8v1.3M243.9 145.8v1.2M243.9 147.7v1.2M40.3 177.4h68.1M59.6 164.7h.1M59.6 165.9h.1"/>
<path d="M59.7 164.7h.1M59.7 164.6l.4-.1v1.3M59.7 164.6l-.1 .1M59.7 164.6h.3v1.2M59.7 165.9h.8M59.7 165.8l-.1 .1M60 164.6h.1M60 164.6l-.3 .1M60 164.6v1.2M60 165.8l-.4 .1M60.1 165.8l.4 .1M60.4 165.8l.1 .1"/>
<path d="M60.5 165.9h-.1M60.5 165.9h-.8M61 165.4v.1h.6M61 165.4h.1M61.3 165.9h.4M61.4 165.8l-.1 .1M61.6 164.6l-.5 .9M61.6 164.6v.9h-.5M61.6 164.6h.1M61.6 165.5v.3l-.3 .1M61.6 165.5v.3l.2 .1M61.6 165.5h.1"/>
<path d="M61.6 164.5v1h.1M61.6 165.5l.1 .3M61.7 164.5h-.2l-.5 .9M61.7 165.8h.1M61.8 165.5h.1M61.8 165.5h-.1M61.8 165.5h-.2v-1h-.1l-.5 .9v.1h.6M66.4 164.7h.1M66.5 164.7h-.1M66.5 164.7h.1M66.5 164.6l.4-.1v1.3l.4 .1h-.8M66.5 164.6v.1"/>
<path d="M66.5 165.8v.1M66.5 164.7l.3-.1v1.2M66.8 164.6h.1M66.8 164.6l-.3 .1M66.8 164.6v1.2M66.9 165.8l-.4 .1M66.9 164.5l-.4 .1M66.9 164.5v1.3l.4 .1M66.9 164.5h.1M67.8 165.7h.1M67.8 165.8h.1M67.8 165.7v.1"/>
<path d="M67.8 165.8l.4 .1M67.8 165.7l.4 .1M67.8 164.7h.1M67.9 164.7h.1M67.9 164.6l-.1 .1M67.9 164.6h.1M68.1 165.1h.1M68.1 165.1l.1 .1M68.2 165.2h.1M68.2 165.2h.2l.2 .3M68.2 164.5l-.3 .1M68.2 165.9h.1"/>
<path d="M68.2 165.8h.1M68.2 164.5h.1M68.2 164.5l-.4 .2 .4-.1M68.2 164.5l.3 .1 .1 .2M68.2 164.6l-.3 .1M68.2 164.6h.1M68.2 164.6l.4 .2M68.4 165.1l.3 .4M68.4 165.1h.1M68.6 164.8h.1M68.6 164.8l-.2 .3h-.3M68.6 165.5h.1"/>
<path d="M68.6 165.5l-.4 .3M68.6 164.8l-.2 .3M68.6 164.8l-.2 .3 .1 .1a.41 .41 0 0 1 .1 .5 .41 .41 0 0 1-.4 .2l-.4-.2 .4 .1M68.7 165.5h.1M68.7 165.5l-.2 .3-.3 .1M80.1 164.7h.1M80.1 165.9h.8M80.1 164.6l.5-.1v1.3l.3 .1M80.1 164.6v.1M80.5 164.6v1.2l-.4 .1M80.5 164.6h.1M80.5 164.6l-.3 .1"/>
<path d="M80.5 164.6l-.4 .1M80.6 164.5v1.3l.4 .1M80.6 164.5l-.5 .1M81.4 165.8v.1M81.4 165.9h.9M81.4 165.8h.1M81.4 164.8h.1M81.4 165.8h.8M81.5 164.8h-.1M81.5 164.8h.1M81.9 164.6l-.4 .2M81.9 164.6h.1"/>
<path d="M81.9 164.5l-.5 .3M81.9 164.6h.2l.1 .3M81.9 164.5l.3 .1 .1 .3M81.9 164.5h.1M81.9 165.2l.2-.1a.35 .35 0 0 0-.2-.5 .35 .35 0 0 0-.5 .3v-.1a.46 .46 0 0 1 .8-.2l.1 .3-.3 .4M81.9 165.2h.1M81.9 165.2l-.5 .6M82 165.3l-.6 .5M82 165.3h.1M82.2 164.9l-.3 .3M82.2 165.8h-.8M82.2 165.8h.1"/>
<path d="M82.2 164.9h.1M82.2 165.7v.1M82.2 165.7l.1 .1M82.2 165.7h.1M82.3 165.8v.1h-.9M82.3 165.8h.1M82.3 165.8v.1M82.3 164.9l-.3 .4M82.3 164.9h.1M88.2 164.7h.1M88.3 165.9h.1M88.3 164.7h-.1"/>
<path d="M88.3 164.6v.1M88.3 165.8v.1M88.3 164.7l.3-.1v1.2l-.3 .1M88.6 164.6h.1M88.6 164.6l-.3 .1M88.6 164.6v1.2M88.7 165.8l-.4 .1M88.7 164.5v1.3l.4 .1h-.8M88.7 164.5v1.3l.4 .1M88.7 164.5h.1M88.7 164.5l-.4 .1M89.6 164.7h.1"/>
<path d="M89.7 164.7h.1M89.7 164.6l.4-.1v1.3h.3M89.7 164.6l-.1 .1M89.7 164.7l.3-.1v1.2l-.4 .1M90 164.6v1.2l-.4 .1M90 164.6h.1M90 164.6l-.3 .1M90.1 164.5h.1M90.1 164.5l-.4 .1M90.1 164.5v1.3h.3M90.1 165.8h.1M90.4 165.8l-.8 .1"/>
<path d="M90.4 165.8l.1 .1M274.9 183.4h-126v27.3M2.6 210.7h274.9M5 204.6h143.9"/>
<circle cx="68.2" cy="53.2" r=".9"/>
<circle cx="70.7" cy="48.1" r=".9"/>
<circle cx="73.2" cy="53.2" r=".9"/>
<circle cx="75.8" cy="48.1" r=".9"/>
<circle cx="78.3" cy="53.2" r=".9"/>
<circle cx="80.9" cy="48.1" r=".9"/>
<circle cx="83.4" cy="53.2" r=".9"/>
<circle cx="85.9" cy="48.1" r=".9"/>
<circle cx="189.9" cy="42.4" r="3.2"/>
<circle cx="64" cy="61.2" r=".9"/>
<circle cx="67" cy="69.2" r="2"/>
<circle cx="69.1" cy="61.2" r=".9"/>
<circle cx="85" cy="61.2" r=".9"/>
<circle cx="87.1" cy="69.2" r="2"/>
<circle cx="90.1" cy="61.2" r=".9"/>
<circle cx="237.9" cy="60.4" r="3.2"/>
<circle cx="200.5" cy="135.1" r=".9"/>
<circle cx="204.7" cy="127.1" r=".9"/>
<circle cx="205.6" cy="135.1" r=".9"/>
<circle cx="207.3" cy="122.1" r=".9"/>
<circle cx="209.8" cy="127.1" r=".9"/>
<circle cx="212.3" cy="122.1" r=".9"/>
<circle cx="214.9" cy="127.1" r=".9"/>
<circle cx="217.4" cy="122.1" r=".9"/>
<circle cx="220" cy="127.1" r=".9"/>
<circle cx="221.6" cy="135.1" r=".91"/>
<circle cx="222.5" cy="122.1" r=".9"/>
<circle cx="226.7" cy="135.1" r=".91"/>
<circle cx="62.9" cy="148.8" r=".9"/>
<circle cx="65.5" cy="153.9" r=".89"/>
<circle cx="68" cy="148.8" r=".89"/>
<circle cx="70.6" cy="153.9" r=".89"/>
<circle cx="73.1" cy="148.8" r=".89"/>
<circle cx="75.6" cy="153.9" r=".89"/>
<circle cx="78.2" cy="148.8" r=".89"/>
<circle cx="80.7" cy="153.9" r=".89"/>
<circle cx="83.3" cy="148.8" r=".89"/>
<circle cx="85.8" cy="153.9" r=".9"/>
<circle cx="203.6" cy="143.1" r="2"/>
<circle cx="223.6" cy="143.1" r="2"/>
<circle cx="61.3" cy="161.9" r=".9"/>
<circle cx="64.4" cy="169.9" r="2"/>
<circle cx="66.4" cy="161.9" r=".9"/>
<circle cx="82.4" cy="161.9" r=".9"/>
<circle cx="84.4" cy="169.9" r="2"/>
<circle cx="87.4" cy="161.9" r=".9"/>
</g>
<g fill="#000" stroke="#000" stroke-width=".19">
<path d="M64 27.2l1.7-.3v.6z" fill-rule="evenodd"/>
<path d="M64 20.2l1.7-.4v.7z" fill-rule="evenodd"/>
<path d="M66.5 34.3l1.7 .3-1.7 .4z" fill-rule="evenodd"/>
<path d="M67.4 26.9l1.7 .3-1.7 .3z" fill-rule="evenodd"/>
<path d="M70.7 34.6l1.6-.3v.7z" fill-rule="evenodd"/>
<path d="M70.7 34.6l1.6-.3v.7z" fill-rule="evenodd"/>
<path d="M74.1 34.3l1.7 .3-1.7 .4z" fill-rule="evenodd"/>
<path d="M88.5 19.8l1.6 .4-1.6 .3z" fill-rule="evenodd"/>
<path d="M187.2 38.4l.5-.3 .6 1.6z" fill-rule="evenodd"/>
<path d="M197.3 27.7l1.7-.3v.7z" fill-rule="evenodd"/>
<path d="M230.6 36.2l.4 .5-1.4 .9z" fill-rule="evenodd"/>
<path d="M228.8 27.4l1.6 .3-1.6 .4z" fill-rule="evenodd"/>
<path d="M251.2 36.9l.4 1.6h-.7z" fill-rule="evenodd"/>
<path d="M39.8 51.6h.6l-.3 1.6z" fill-rule="evenodd"/>
<path d="M87.5 46.1l.5 .5-1.4 .9z" fill-rule="evenodd"/>
<path d="M102.6 48.1l.4 1.7h-.7z" fill-rule="evenodd"/>
<path d="M102.3 51.6h.7l-.4 1.6z" fill-rule="evenodd"/>
<path d="M173.6 42.4l.3 1.7h-.6z" fill-rule="evenodd"/>
<path d="M183.2 51.4l.3 1.7h-.6z" fill-rule="evenodd"/>
<path d="M40.1 69.2l.3 1.7h-.6z" fill-rule="evenodd"/>
<path d="M87.9 71l1 1.4-.6 .2z" fill-rule="evenodd"/>
<path d="M90.8 60.6l1.4-.8 .3 .6z" fill-rule="evenodd"/>
<path d="M125.1 69.2l.3 1.7h-.6z" fill-rule="evenodd"/>
<path d="M124.8 75.1h.6l-.3 1.6z" fill-rule="evenodd"/>
<path d="M125.1 69.2l.3 1.7h-.6z" fill-rule="evenodd"/>
<path d="M124.8 59.6h.6l-.3 1.6z" fill-rule="evenodd"/>
<path d="M173.3 58.8h.6l-.3 1.6z" fill-rule="evenodd"/>
<path d="M182.9 58.8h.6l-.3 1.6z" fill-rule="evenodd"/>
<path d="M213.9 73.9l1.6-.4v.7z" fill-rule="evenodd"/>
<path d="M236.2 73.5l1.7 .4-1.7 .3z" fill-rule="evenodd"/>
<path d="M250.9 64.3h.7l-.4 1.7z" fill-rule="evenodd"/>
<path d="M62.4 88.8l1.6 .4-1.6 .3z" fill-rule="evenodd"/>
<path d="M65.4 81.4l1.7 .3-1.7 .3z" fill-rule="evenodd"/>
<path d="M67.1 89.2l1.6-.4v.7z" fill-rule="evenodd"/>
<path d="M67.1 89.2l1.6-.4v.7z" fill-rule="evenodd"/>
<path d="M68.2 81.7l1.6-.3v.6z" fill-rule="evenodd"/>
<path d="M85.4 88.8l1.7 .4-1.7 .3z" fill-rule="evenodd"/>
<path d="M189.9 81.8l1.6-.3v.6z" fill-rule="evenodd"/>
<path d="M236.2 81.5l1.7 .3-1.7 .3z" fill-rule="evenodd"/>
<path d="M49.6 107.4l.5-.4 .8 1.5z" fill-rule="evenodd"/>
<path d="M64.1 107.1l.5 .4-1.4 1z" fill-rule="evenodd"/>
<path d="M171.6 119l.3 1.7h-.7z" fill-rule="evenodd"/>
<path d="M194.1 111.5l1.6-.3v.6z" fill-rule="evenodd"/>
<path d="M231.5 111.2l1.7 .3-1.7 .3z" fill-rule="evenodd"/>
<path d="M261.6 119l.4 1.7h-.7z" fill-rule="evenodd"/>
<path d="M61.3 138.9l1.6 .4-1.6 .3z" fill-rule="evenodd"/>
<path d="M62.9 129.7l1.7-.3v.7z" fill-rule="evenodd"/>
<path d="M64.4 139.3l1.6-.4v.7z" fill-rule="evenodd"/>
<path d="M84.2 129.4l1.6 .3-1.6 .4z" fill-rule="evenodd"/>
<path d="M171.2 136.5h.7l-.3 1.6z" fill-rule="evenodd"/>
<path d="M252.6 138.1l.4 1.7h-.7z" fill-rule="evenodd"/>
<path d="M183.3 158.6l1.7-.3v.7z" fill-rule="evenodd"/>
<path d="M190.2 146.5l.2-.1v.3v-.3a.32 .32 0 0 1 .3 .4 .32 .32 0 0 1-.5 .2l-.1-.4z" fill-rule="evenodd"/>
<path d="M242.3 158.3l1.6 .3-1.6 .4z" fill-rule="evenodd"/>
<path d="M252.3 141.5h.7l-.4 1.6z" fill-rule="evenodd"/>
<path d="M261.3 141.5h.7l-.4 1.6z" fill-rule="evenodd"/>
<path d="M261.6 143.1l.4 1.7h-.7z" fill-rule="evenodd"/>
<path d="M261.3 149h.7l-.4 1.6z" fill-rule="evenodd"/>
<path d="M49.2 189.1l1 1.3-1.5-.8z" fill-rule="evenodd"/>
<path d="M63.5 189l.5 .5-1.4 .9z" fill-rule="evenodd"/>
</g>
<text font-size="3.9" x="214.1" y="186.7">Amphenol Canada Corp.</text>
<g font-size="3.2">
<text x="231.1" y="206.5">P-MRJ-53XX-X1</text>
<text x="271.7" y="206.2">L</text>
</g>
<g font-size="2.8">
<text x="54.9" y="11.5">RECOMMENDED P.C.B. LAYOUT</text>
<text x="22" y="38.9">8 POSITION</text>
<text x="26.2" y="41.8">VIEW</text>
<text x="191" y="90.4">RECOMMENDED PANEL CUTOUT</text>
<text x="110.6" y="107.6">LED SCHEMATIC</text>
<text x="114.2" y="104.8">8 POSITION</text>
<text x="111.1" y="129.7">LED SCHEMATIC</text>
<text x="114.6" y="126.9">BI-COLOUR</text>
<text x="21.9" y="134.3">10 POSITION</text>
<text x="26.8" y="137.1">VIEW</text>
<text x="190.2" y="168.3">RECOMMENDED KEEP-OUT ZONE</text>
<text x="109.3" y="190.1">LED SCHEMATIC</text>
<text x="112.2" y="187.2">10 POSITION</text>
<text x="216.9" y="194.9">JACK, 8 &amp; 10 POSITION RIGHT ANGLE,</text>
<text x="218.7" y="197.7">WITH LED, TAIL LENGTH &amp; THREAD</text>
<text x="220.4" y="192.1">MRJ SERIES RUGGED MODULAR</text>
<text x="223.3" y="200.6">OPTIONS, RoHS COMPLIANT</text>
</g>
<g font-size="2.5">
<text x="59.1" y="15.3">COMPONENT SIDE OF BOARD</text>
<text x="73.7" y="21">13.06</text>
<text x="74.4" y="23.7">.514</text>
<text x="46.7" y="25.3">2.54</text>
<text x="46.7" y="28">.100</text>
<text x="108.2" y="28.1">0.90±0.05</text>
<text x="169.5" y="28.7">3.20±0.08</text>
<text x="207.5" y="25.8">16.55±0.20</text>
<text x="208.2" y="28.6">.652±.008</text>
<text x="238.5" y="28.8">R1.30±0.15</text>
<text x="45.1" y="30.8">2 PLCS</text>
<text x="54.7" y="32.7">1.27</text>
<text x="54.7" y="35.5">.050</text>
<text x="81.9" y="32.7">2.54</text>
<text x="81.9" y="35.5">.100</text>
<text x="106.7" y="33.7">12 HOLES</text>
<text x="107" y="30.9">.035±.002</text>
<text x="168.3" y="31.5">.126±.003</text>
<text x="168.7" y="34.2">2 HOLES</text>
<text x="239.4" y="31.6">.051±.006</text>
<text x="242.3" y="34.3">TYP.</text>
<text x="54.7" y="38.2">TYP</text>
<text x="82.1" y="38.2">TYP</text>
<text x="107.9" y="40.9">2.54</text>
<text x="107.9" y="43.6">.100</text>
<text x="129.8" y="48.1">THESE 4 LED HOLES</text>
<text x="129.8" y="50.5">NOT REQUIRED FOR</text>
<text x="133.5" y="53">CONNECTORS</text>
<text x="168.1" y="50.9">9.00±0.20</text>
<text x="168.1" y="53.7">.354±.008</text>
<text x="245.1" y="49.5">14.55±0.20</text>
<text x="245.8" y="52.3">.573±.008</text>
<text x="132.7" y="55.5">WITHOUT LED'S</text>
<text x="37.7" y="60.8">8.00</text>
<text x="37.7" y="63.6">.315</text>
<text x="122.7" y="64.4">4.00</text>
<text x="122.7" y="67.2">.157</text>
<text x="167" y="71.7">4.50±0.07</text>
<text x="167" y="74.4">.177±.003</text>
<text x="244.9" y="73.3">12.00±0.07</text>
<text x="245.5" y="76.1">.472±.003</text>
<text x="17.4" y="81.3">LOCATE HOLES</text>
<text x="52" y="81.2">0.56</text>
<text x="52" y="83.9">.022</text>
<text x="130.3" y="79.2">3.75 MAX</text>
<text x="130.3" y="81.9">.148 MAX</text>
<text x="207.5" y="81.3">24.00±0.20</text>
<text x="17.4" y="88.7">POSITION DIMENSIONS</text>
<text x="22.2" y="85">0.13 [.005] DIA</text>
<text x="52" y="88.6">1.53</text>
<text x="74.3" y="88.6">10.00</text>
<text x="101.8" y="88.5">.079±.002</text>
<text x="103" y="85.8">2.00±0.05</text>
<text x="208.2" y="84">.945±.008</text>
<text x="17.4" y="91.2">ARE BASIC</text>
<text x="52" y="91.4">.060</text>
<text x="74.9" y="91.4">.394</text>
<text x="102.2" y="91.3">2 HOLES</text>
<text x="202.9" y="93.9">FRONT OF PANEL</text>
<text x="32" y="102.2">ANODE (+)</text>
<text x="50.9" y="106.6">12</text>
<text x="60.4" y="106.6">11</text>
<text x="70.8" y="102.2">CATHODE (-)</text>
<text x="88.1" y="106.8">10</text>
<text x="98.3" y="106.8">9</text>
<text x="109.9" y="111">GREEN OR YELLOW</text>
<text x="210.5" y="110.5">19.54</text>
<text x="211.2" y="113.7">.769</text>
<text x="50.6" y="115.4">LEFT LED</text>
<text x="87.2" y="115.4">RIGHT LED</text>
<text x="169.2" y="125.1">9.55</text>
<text x="71.6" y="128.8">11.43</text>
<text x="72.3" y="131.9">.450</text>
<text x="169.1" y="131.4">REF</text>
<text x="169.2" y="128.3">.376</text>
<text x="243.7" y="131">.098</text>
<text x="243.7" y="127.8">2.50</text>
<text x="258.6" y="130.5">12.05</text>
<text x="109.8" y="132.9">LEFT OR RIGHT SIDE,</text>
<text x="111.9" y="135.4">8 OR 10 POSITION</text>
<text x="259.2" y="133.6">.475</text>
<text x="48.6" y="138.7">0.72</text>
<text x="48.6" y="141.5">.028</text>
<text x="117.3" y="141.8">GREEN</text>
<text x="105.7" y="148.6">10, 12</text>
<text x="131.6" y="148.6">9, 11</text>
<text x="105.7" y="151.8">OR 14</text>
<text x="131.2" y="151.8">OR 13</text>
<text x="116.5" y="159.1">YELLOW</text>
<text x="210.5" y="160.8">1.193</text>
<text x="210.5" y="157.7">30.30</text>
<text x="251.2" y="156.1">3.75</text>
<text x="251.2" y="159.3">.148</text>
<text x="154.6" y="167.1">[.358] MAX HEIGHT CAN BE</text>
<text x="155.6" y="164.7">COMPONENTS WITH 9.10</text>
<text x="250.9" y="162.5">MAX</text>
<text x="155.8" y="169.6">PLACED IN THIS REGION</text>
<text x="195.6" y="171.8">COMPONENT SIDE OF BOARD</text>
<text x="29.1" y="184.7">ANODE (+)</text>
<text x="70.1" y="184.7">CATHODE (-)</text>
<text x="49.8" y="188.5">14</text>
<text x="59.4" y="188.5">13</text>
<text x="87.1" y="188.5">12</text>
<text x="96.7" y="188.5">11</text>
<text x="50.4" y="196.6">LEFT LED</text>
<text x="87" y="196.6">RIGHT LED</text>
<text x="109.2" y="193.9">GREEN OR YELLOW</text>
</g>
<g font-size="1.9">
<text x="209.8" y="12.5">K</text>
<text x="209.9" y="15.6">L</text>
<text x="217" y="12.5">PRODUCT DRAWING (EAR 13638)</text>
<text x="217" y="15.6">PRODUCT DRAWING (EAR 14330)</text>
<text x="255.4" y="12.5">DEC09/09</text>
<text x="255.4" y="15.6">DEC11/14</text>
<text x="269.2" y="12.5">K.L</text>
<text x="269.2" y="15.6">K.L</text>
<text x="189" y="185.7">S. SEMENOV</text>
<text x="202" y="185.6">NOV11/04</text>
<text x="163.2" y="188.5">MILLIMETERS</text>
<text x="168.8" y="191.6">INCHES</text>
<text x="190.4" y="197.7">A. GREEN</text>
<text x="202" y="197.7">NOV11/04</text>
<text x="170" y="203.7">0.15</text>
<text x="8.7" y="209.1">ANY</text>
<text x="8.7" y="207.2">THIS</text>
<text x="14.3" y="209.1">PURPOSE</text>
<text x="14.8" y="207.2">DOCUMENT</text>
<text x="25.5" y="209.1">OR</text>
<text x="27.7" y="207.2">CONTAINS</text>
<text x="29.8" y="209.1">USED</text>
<text x="36.9" y="209.1">FOR</text>
<text x="39.6" y="207.2">PROPRIETARY</text>
<text x="42.4" y="209.1">MANUFACTURING</text>
<text x="55.2" y="207.2">INFORMATION</text>
<text x="61.5" y="209.1">PURPOSES</text>
<text x="70.7" y="207.2">AND</text>
<text x="74.1" y="209.1">WITHOUT</text>
<text x="76.4" y="207.2">SUCH</text>
<text x="83.7" y="207.2">INFORMATION</text>
<text x="84.8" y="209.1">WRITTEN</text>
<text x="95.2" y="209.1">PERMISSION</text>
<text x="99.1" y="207.2">MAY</text>
<text x="104.9" y="207.2">NOT</text>
<text x="109.3" y="209.1">FROM</text>
<text x="110.5" y="207.2">BE</text>
<text x="114.6" y="207.2">DISCLOSED</text>
<text x="116.5" y="209.1">AMPHENOL</text>
<text x="127.7" y="207.2">TO</text>
<text x="129.3" y="209.1">CANADA</text>
<text x="131.8" y="207.2">OTHERS</text>
<text x="139.2" y="209.1">CORP.</text>
<text x="141.5" y="207.2">FOR</text>
<text x="225.1" y="209.7">03554</text>
<text x="242.2" y="209.7">C</text>
<text x="253.7" y="209.7">3:1</text>
<text x="266.7" y="209.7">2</text>
<text x="272.2" y="209.7">2</text>
</g>
<g font-size="1.8">
<text x="20.9" y="3.2">A</text>
<text x="54.9" y="3.2">B</text>
<text x="89.3" y="3.2">C</text>
<text x="123.4" y="3.2">D</text>
<text x="156.1" y="3.2">E</text>
<text x="189.3" y="3.2">F</text>
<text x="223.5" y="3.2">G</text>
<text x="257.7" y="3.2">H</text>
<text x="2.5" y="23.5">1</text>
<text x="276.7" y="21.1">1</text>
<text x="2.6" y="55.9">2</text>
<text x="276.6" y="55.8">2</text>
<text x="2.5" y="90.3">3</text>
<text x="276.4" y="90.4">3</text>
<text x="2.5" y="125">4</text>
<text x="276.2" y="125.1">4</text>
<text x="2.6" y="159.2">5</text>
<text x="276.6" y="159.3">5</text>
<text x="226.4" y="188.7">www.amphenolcanada.com</text>
<text x="2.6" y="194">6</text>
<text x="276.3" y="194.5">6</text>
<text x="21.4" y="213">A</text>
<text x="55.9" y="213.3">B</text>
<text x="89.6" y="212.9">C</text>
<text x="122.7" y="213.1">D</text>
<text x="156.8" y="213.1">E</text>
<text x="190.7" y="213.1">F</text>
<text x="223.5" y="213.1">G</text>
<text x="257.7" y="213.1">H</text>
</g>
<g font-size="1.6">
<text x="209" y="9.4">REV</text>
<text x="220.1" y="9.4">DESCRIPTION,</text>
<text x="232.7" y="9.4">ECN,</text>
<text x="237" y="6.5">REVISIONS</text>
<text x="237.8" y="9.4">EAR</text>
<text x="242.2" y="9.4">NO.</text>
<text x="257.7" y="9.4">DATE</text>
<text x="268.3" y="9.4">APP'D</text>
<text x="149.4" y="185.7">UNLESS</text>
<text x="157.1" y="185.7">SPECIFIED</text>
<text x="166.7" y="185.7">OTHERWISE</text>
<text x="177.5" y="185.7">DRAWN</text>
<text x="149.4" y="188.5">PRIMARY</text>
<text x="149.4" y="191.5">SECONDARY</text>
<text x="157.8" y="188.5">UNITS</text>
<text x="177.5" y="188.4">CHECKED</text>
<text x="177.5" y="191.5">M.E.</text>
<text x="182.1" y="191.5">APP'D</text>
<text x="149.4" y="194.7">REFERENCE</text>
<text x="153" y="197.5">GENERAL</text>
<text x="160.5" y="194.7">IN</text>
<text x="161.9" y="197.5">TOLERANCES</text>
<text x="163.4" y="194.7">PARENTHESES</text>
<text x="177.5" y="194.5">Q.A.</text>
<text x="177.5" y="197.5">DWG</text>
<text x="182.1" y="194.5">APP'D</text>
<text x="182.4" y="197.5">APPR.</text>
<text x="149.4" y="200.7">1</text>
<text x="149.4" y="203.7">2</text>
<text x="151.7" y="200.7">DECIMAL</text>
<text x="151.7" y="203.7">DECIMAL</text>
<text x="160.2" y="200.7">PLACE</text>
<text x="160.2" y="203.7">PLACES</text>
<text x="177.5" y="200.5">ENG.</text>
<text x="177.5" y="203.6">REF.</text>
<text x="182.8" y="200.5">REL.</text>
<text x="187.7" y="200.5">NO.</text>
<text x="211.9" y="203">DWG.</text>
<text x="218.5" y="203">NO.</text>
<text x="271" y="203">REV</text>
<text x="149.4" y="206.7">3</text>
<text x="149.4" y="209.7">ANGULAR</text>
<text x="151.7" y="206.7">DECIMAL</text>
<text x="158.6" y="209.7">DEGREES</text>
<text x="160.2" y="206.7">PLACES</text>
<text x="177.5" y="209.7">PROJECTION</text>
<text x="180" y="208.1">ANGLE</text>
<text x="180.3" y="206.5">THIRD</text>
<text x="202.9" y="209.7">DRAWING</text>
<text x="203.3" y="206.5">DO</text>
<text x="204.1" y="208.1">SCALE</text>
<text x="206.9" y="206.5">NOT</text>
<text x="212.2" y="209.7">CODE</text>
<text x="218.1" y="209.7">ID</text>
<text x="220.9" y="209.7">NO.</text>
<text x="232.2" y="209.7">DWG</text>
<text x="237.2" y="209.7">SIZE:</text>
<text x="247.2" y="209.7">SCALE:</text>
<text x="260.2" y="209.7">SHEET</text>
<text x="268.9" y="209.7">OF</text>
</g>
</svg>
